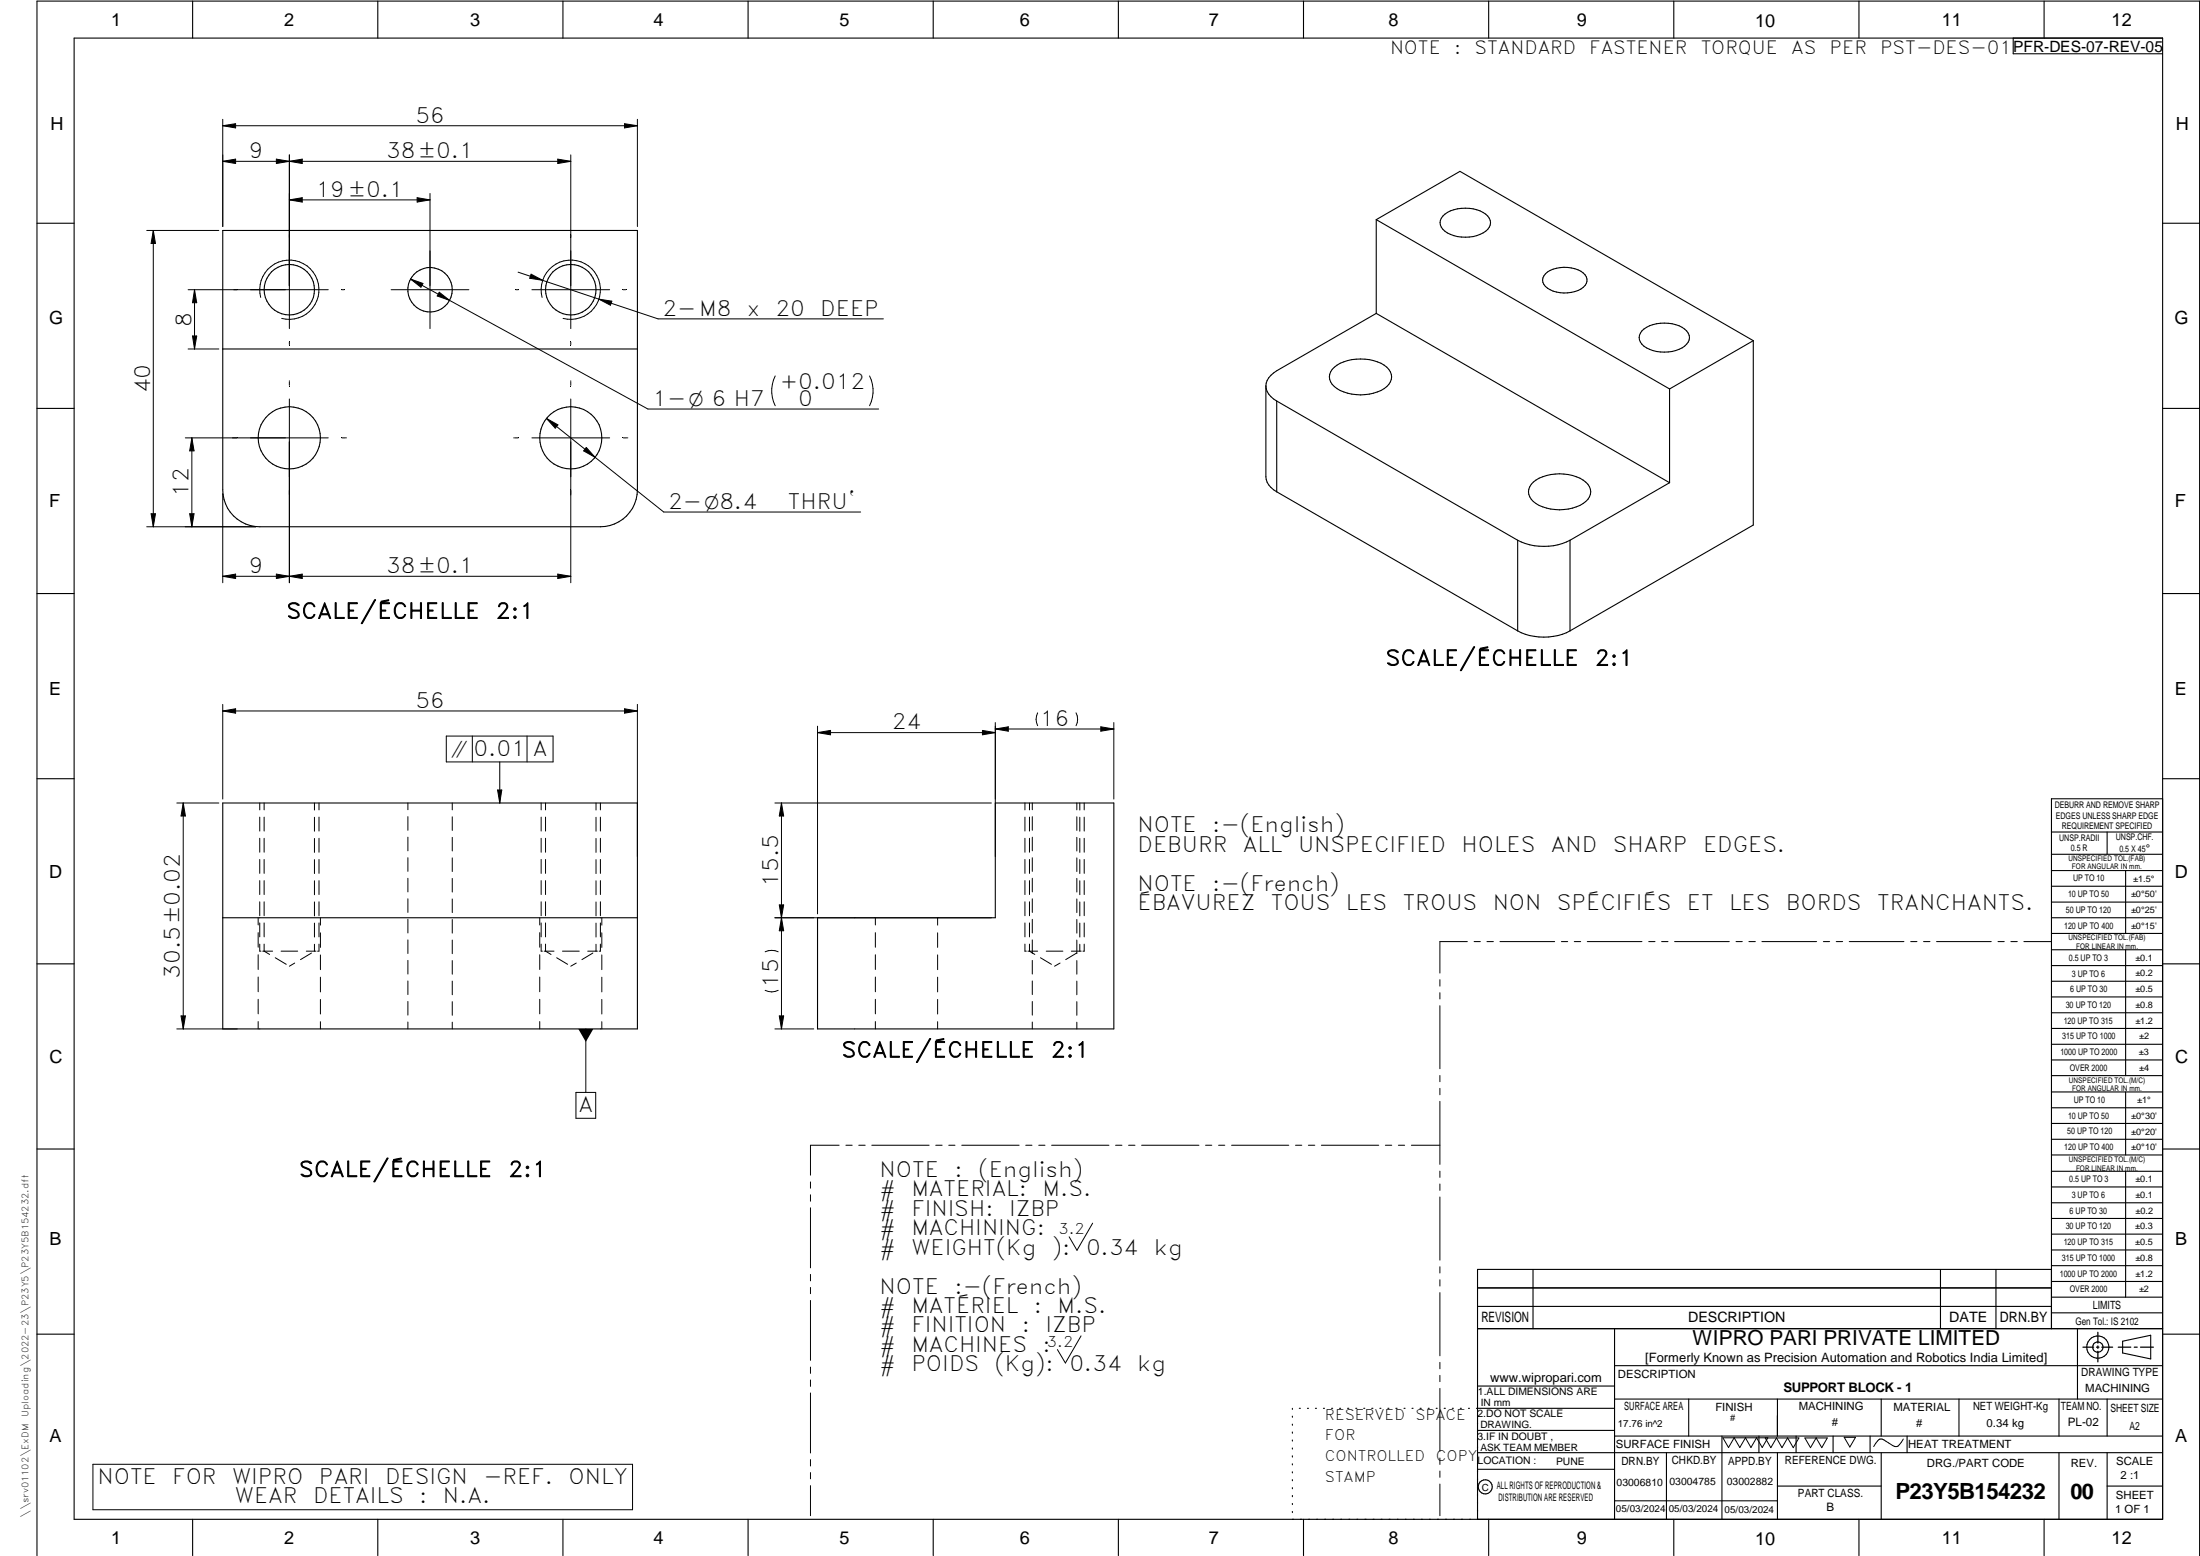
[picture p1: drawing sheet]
<svg xmlns="http://www.w3.org/2000/svg" width="594mm" height="420mm" viewBox="0 0 594 420" stroke-linecap="round" stroke-linejoin="round" font-family="sans-serif">
<g fill="none" stroke="#000" stroke-width=".3">
<path d="M20 10.3h564v400h-564zM52 .3v10M102 .3v10M152 .3v10M202 .3v10M252 .3v10M302 .3v10M352 .3v10M402 .3v10M452 .3v10M502 .3v10M543.6 10.3v4.2h40.4"/>
<path d="M552 .3v10M371.6 59.3v25.3M371.6 59.3l22.6-13 79.2 45.7M371.6 59.3l79.2 45.7M389.6 58.3a9.7 9.7 0 0 1 10.1-1.4 3.6 3.6 0 0 1 2.7 3.8 6.3 6.3 0 0 1-5.7 3.3 8.9 8.9 0 0 1-7.1-2.1 2.5 2.5 0 0 1 0-3.6zM10 60.3h10M60.1 62.2h112v70a10 10 0 0 1-10 10h-92a10 10 0 0 1-10-10zM417.3 74a8.5 8.5 0 0 1 10.7 .2 2.48 2.48 0 0 1-1.1 3.9 8.9 8.9 0 0 1-9.6-.8 2.26 2.26 0 0 1 0-3.3zM584 60.3h10M60.1 94.2h112M359.7 99.7a11.5 11.5 0 0 1 11.2-2.3 6.3 6.3 0 0 1 4.8 3.7 4 4 0 0 1-2.8 4.4 12.8 12.8 0 0 1-12.6-1.1 3.2 3.2 0 0 1-.6-4.7zM371.6 84.6l-26.8 15.5a5.1 5.1 0 0 0-3 4.1"/>
<path d="M371.6 84.6l79.2 45.7M443.4 89.4a9.8 9.8 0 0 1 11.5-.5 2.68 2.68 0 0 1 0 4.6 9.9 9.9 0 0 1-11.5-.6 2.56 2.56 0 0 1 0-3.5zM473.4 92v49.8l-49.4 28.5M473.4 92l-22.6 13M10 110.3h10M341.8 104.2a5 5 0 0 0 3 4.1M341.8 104.2v24.5a5 5 0 0 0 3 4.1M344.8 108.3l65 37.6M344.8 108.3v24.5M450.8 105v25.3M584 110.3h10M344.8 132.8l65 37.5"/>
<path d="M414.1 130.2a12.3 12.3 0 0 1 14.1 0 3.4 3.4 0 0 1-.7 5.8 12.5 12.5 0 0 1-13.4-.6 3.3 3.3 0 0 1 0-5.2zM450.8 130.3l-26.8 15.6M409.8 145.9v24.4M409.8 145.9a16 16 0 0 0 14.2 0M424 145.9v24.4M10 160.3h10M424 170.3a15.6 15.6 0 0 1-14.2 0M584 160.3h10M10 210.3h10M60.1 216.8h112v61h-112zM584 215.7h-30v143.1M584 210.3h10"/>
<path d="M554 224.7h30M554 230.7h30M554 235.1h30M554 239.3h30M569 224.7v6M574 235.1v17M60.1 247.8h112M220.8 247.8h48v-31h32v61h-80zM554 243.6h30M554 247.8h30M554 252.1h30M554 256.5h30"/>
<path d="M574 256.5v33.9M10 260.3h10M554 260.7h30M554 265h30M554 269.2h30M554 273.5h30M554 277.7h30M584 260.3h10M554 282h30M554 286.2h30M554 290.4h30M554 294.9h30"/>
<path d="M554 299.1h30M574 294.9v17M10 310.3h10M554 303.4h30M554 307.6h30M554 311.9h30M554 316.3h30M574 316.3v34M584 310.3h10M554 320.5h30M554 324.8h30M554 329h30"/>
<path d="M554 333.2h30M554 337.5h30M399 358.8h185M399 352.8h155M399 347.8h155M414 342.8v16M436 358.8v51.5M524 342.8v16M539 342.8v16M554 341.8h30M554 346h30M554 350.3h30"/>
<path d="M554 354.5h30M554 342.8h-155v67.5M561 358.8v19M10 360.3h10M399 374.3h37M436 368.8h148M436 377.8h148M456 377.8v10M480 377.8v10M508 377.8v10M529 377.8v10M556 377.8v10"/>
<path d="M569 377.8v10M573.2 362.2l7.6-1.6v6.3l-7.6-1.6zM584 360.3h10M349 380.3v.3M349 382.4v.3M349 384.6v.3M349 386.7v.3M349 388.8v.3M349 391v.3M349 393.1v.3M349 395.3v.3M349 397.4v.3"/>
<path d="M349 399.5v.3M350.9 380.3h.2M353.1 380.3h.2M355.2 380.3h.3M357.4 380.3h.3M359.6 380.3h.3M361.7 380.3h.3M363.9 380.3h.3M366.1 380.3h.3M368.3 380.3h.2M370.4 380.3h.3M372.6 380.3h.3"/>
<path d="M374.8 380.3h.3M376.9 380.3h.4M379.1 380.3h.3M381.3 380.3h.3M383.4 380.3h.4M385.6 380.3h.3M387.8 380.3h.3M390 380.3h.3M392.2 380.3h.3M394.3 380.3h.3M396.5 380.3h.3M398.7 380.3h37.3"/>
<path d="M399 386.2h37M399 396.7h37M436 387.8h148M450 392.3v18M465 387.8v22.5M475 387.8v4.5M480 392.3v18M485 387.8v4.5M495 387.8v4.5M505 387.8v4.5M508 392.3v18M515 387.8v4.5"/>
<path d="M556 392.3v18M569 392.3v18M584 392.3h-185M52 410.3v9.7M102 410.3v9.7M152 410.3v9.7M202 410.3v9.7M252 410.3v9.7M302 410.3v9.7M349 401.7v.3M349 403.8v.4M349 406v.3"/>
<path d="M349 408.1v.3M352 410.3v9.7M402 410.3v9.7M436 405.3h44M452 410.3v9.7M480 401.3h28M502 410.3v9.7M552 410.3v9.7M569 401.3h15M10 420v-419.7h584v419.7"/>
<circle cx="78.1" cy="78.2" r="6.8"/>
<circle cx="116.1" cy="78.2" r="6"/>
<circle cx="154.1" cy="78.2" r="6.8"/>
<circle cx="78.1" cy="118.2" r="8.4"/>
<circle cx="154.1" cy="118.2" r="8.4"/>
<circle cx="566.5" cy="363.8" r="2.99"/>
<circle cx="566.5" cy="363.7" r="1.41"/>
<circle cx="401.1" cy="401.5" r="1.9"/>
</g>
<path d="M566.5 359.7v3M562.5 363.8h2.9M566.1 363.8h.7M566.5 363.4v.7M566.5 364.9v2.8M567.6 363.8h2.9M572 363.8h3.4M576.3 363.8h.8M578 363.8h3.5" fill="none" stroke="#000" stroke-width=".34"/>
<g fill="none" stroke="#000" stroke-width=".27">
<path d="M60.1 32.2v29M60.1 34l3.5-.6v1.1zM60.1 34h112M168.6 33.4l3.5 .6-3.5 .5zM172.1 32.2v29M60.1 43.6l3.5-.6v1.2zM60.1 43.6h94M74.6 43l7 1.2v-1.2l-7 1.2zM78.1 54l3.5-.6v1.2zM78.1 41.8v46.9M78.1 54h38M112.6 53.4l3.5 .6-3.5 .6z"/>
<path d="M116.1 52.2v36.5M150.6 43l3.5 .6-3.5 .6zM154.1 41.8v46.9M39.6 62.2h19.5M41.4 62.2l.6 3.5h-1.2zM41.4 62.2v80M50.8 78.2h37.8M52.5 78.2v16M52.5 78.2l.6 3.5h-1.1zM92.3 78.2h.7M105.6 78.2h21M110.9 75.4l10.5 5.7"/>
<path d="M110.9 75.4l3.3 1.1-.5 1.1zM118.6 78.9l2.8 2.2-3.3-1.2zM139.3 78.2h.7M139.9 73.5l21.8 7.3M143.4 74l3.2 1.7-3.6-.6zM143.6 78.2h21M168.3 78.2h.6M50.8 94.2h8.3M52 90.7h1.1l-.6 3.5zM70.4 80.3a8 8 0 0 1 7-10 8 8 0 0 1 8.7 8.6 8 8 0 0 1-10 7.1M78.1 92.4v.6M121.4 81.1l53.6 29.3h62.3"/>
<path d="M146.4 80.3a8 8 0 0 1 7-10.1 8 8 0 0 1 8.7 8.7 8 8 0 0 1-10 7.1M154.1 92.4v.6M161.7 80.8l16 5.3h60.8M161.7 80.8l3.5 .5-.4 1.1zM51.8 118.2v24M51.8 118.2l.6 3.6h-1.2zM78.1 102.8v.1M78.1 103.1v1M78.1 107.7v49.7M88.6 118.2h-38.6M92.3 118.2h1M93.5 118.2h.1"/>
<path d="M138.7 118.2h.1M139 118.2h.9M143.6 118.2h21M147.6 113l13.1 10.5M147.6 113l3.1 1.7-.8 .9zM154.1 102.8v.1M154.1 103.1v1M154.1 107.7v49.7M168.3 118.2h1M169.5 118.2h.1M209.3 101.5a9 9 0 0 0 0 8.1M234.8 101.5a9 9 0 0 1 0 8.1"/>
<path d="M40.8 138.7h1.2l-.6 3.5zM51.2 138.7h1.2l-.6 3.5zM60.1 133.3v24.1M158.3 120.8l2.4 2.7-3.1-1.7zM160.7 123.5l18.5 14.8h53.2M39.6 142.2h29.5M60.1 155.6l3.5-.6v1.2zM60.1 155.6h94M74.6 155l7 1.2v-1.2l-7 1.2zM150.6 155l3.5 .6-3.5 .6zM60.1 192l3.5-.6v1.2zM60.1 192h112"/>
<path d="M60.1 190.2v25.6M120.5 198.8h28.8v6.9h-28.8zM127.5 198.8v6.9M142.3 198.8v6.9M168.6 191.4l3.5 .6-3.5 .6zM172.1 190.2v41.1M220.8 196.1v50.7M220.8 197.8l3.5-.6v1.2zM220.8 197.8h48M265.3 197.2l3.5 .6-3.5 .6zM268.8 196.8l3.5-.5v1.1zM268.8 195.1v36.2"/>
<path d="M268.8 196.8h32M280.2 192.5a3.8 3.8 0 0 0 0 3.5M290.6 192.5a3.8 3.8 0 0 1 0 3.5M297.3 196.3l3.5 .5-3.5 .6zM300.8 195.1v20.7M47.7 216.8h11.4M49.5 216.8l.6 3.5h-1.2zM49.5 216.8v61M70.1 216.8v1.9M71.3 216.8v1.9M84.9 216.8v1.9M86.1 216.8v1.9"/>
<path d="M110.1 216.8v1.9M122.1 216.8v1.9M134.4 213.3h1.1l-.5 3.5zM135 205.7v11.1M146.1 216.8v1.9M147.3 216.8v1.9M160.9 216.8v1.9M162.1 216.8v1.9M209.2 216.8h58.5M211 216.8l.6 3.5h-1.2zM211 216.8v61M276.8 216.8v1.9"/>
<path d="M278 216.8v1.9M278.8 216.8v1.9M290.8 216.8v1.9M291.6 216.8v1.9M292.8 216.8v1.9M70.1 220.6v3.8M70.1 226.4v3.7M70.1 232.1v3.7M70.1 237.8v3.8M71.3 220.6v3.8M71.3 226.4v3.7M71.3 232.1v3.7"/>
<path d="M71.3 237.8v3.8M84.9 220.7v3.8M84.9 226.4v3.8M84.9 232.1v3.8M84.9 237.8v3.8M86.1 220.6v3.8M86.1 226.4v3.7M86.1 232.1v3.7M86.1 237.8v3.8M110.1 220.5v3.7M110.1 226.1v3.6M110.1 231.6v3.7"/>
<path d="M110.1 237.2v3.6M122.1 220.6v3.6M122.1 226.1v3.7M122.1 231.6v3.7M122.1 237.2v3.7M146.1 220.6v3.8M146.1 226.4v3.7M146.1 232.1v3.7M146.1 237.8v3.8M147.3 220.6v3.8M147.3 226.4v3.7M147.3 232.1v3.7"/>
<path d="M147.3 237.8v3.8M160.9 220.7v3.8M160.9 226.4v3.8M160.9 232.1v3.8M160.9 237.8v3.8M162.1 220.6v3.8M162.1 226.4v3.7M162.1 232.1v3.7M162.1 237.8v3.8M276.8 220.6v3.8M276.8 226.4v3.7M276.8 232.1v3.7"/>
<path d="M276.8 237.8v3.8M278 220.6v3.8M278 226.4v3.7M278 232.1v3.7M278 237.8v3.8M278.8 220.5v3.7M278.8 226.1v3.6M278.8 231.6v3.7M278.8 237.2v3.6M290.8 220.6v3.6M290.8 226.1v3.7M290.8 231.6v3.7"/>
<path d="M290.8 237.2v3.7M291.6 220.7v3.8M291.6 226.4v3.8M291.6 232.1v3.8M291.6 237.8v3.8M292.8 220.6v3.8M292.8 226.4v3.7M292.8 232.1v3.7M292.8 237.8v3.8M69.7 247.8v2M69.7 251.8v4M69.7 257.8v4"/>
<path d="M70.1 254.9v1.9h.4M70.1 243.5v3.8M70.1 249.2v3.8M71.3 243.5v3.8M71.3 249.2v3.8M71.3 254.9v1.9l1.5 .9M73.6 256.8h-2.7M74.3 258.6l3 1.8M75.9 256.8h4.5M84.1 257.3l-3 1.8M84.9 243.5v3.8M84.9 249.3v3.7"/>
<path d="M84.9 255v1.8M85.3 256.8h-2.6M86.1 254.9v1.9h-.3M86.1 243.5v3.8M86.1 249.2v3.8M86.5 247.8v2M86.5 251.9v3.9M86.5 257.9v3.9M110.1 242.7v3.7M110.1 248.2v3.7M110.1 253.8v3.7M110.1 259.3v3.7"/>
<path d="M122.1 242.7v3.7M122.1 248.3v3.7M122.1 253.8v3.7M122.1 259.4v3.7M145.7 247.8v2M145.7 251.8v4M145.7 257.8v4M146.1 254.9v1.9h.4M146.1 243.5v3.8M146.1 249.2v3.8M147.3 243.5v3.8M147.3 249.2v3.8"/>
<path d="M147.3 254.9v1.9l1.5 .9M149.6 256.8h-2.7M150.3 258.6l3 1.8M151.9 256.8h4.5M158.7 256.8h2.6M160.1 257.3l-3 1.8M160.9 243.5v3.8M160.9 249.3v3.7M160.9 255v1.8M162.1 254.9v1.9h-.3M162.1 243.5v3.8M162.1 249.2v3.8"/>
<path d="M162.5 247.8v2M162.5 251.9v3.9M162.5 257.9v3.9M209.2 247.8h58.5M210.1 257a4.2 4.2 0 0 0-3.5 0M210.4 244.3h1.2l-.6 3.5zM211 247.8l.6 3.5h-1.2zM236.4 247.8v2M236.4 251.8v4M236.4 257.8v4M253.2 247.8v2M253.2 251.9v3.9"/>
<path d="M253.2 257.9v3.9M276.8 254.9v1.9h.3M276.8 243.5v3.8M276.8 249.2v3.8M278 243.5v3.8M278 249.2v3.8M278 254.9v1.9l1.4 .9M278.8 242.7v3.7M278.8 248.2v3.7M278.8 253.8v3.7M278.8 259.3v3.7M280.2 256.8h-2.6"/>
<path d="M281 258.6l2.9 1.8M282.5 256.8h4.5M290.7 257.3l-2.9 1.8M290.8 242.7v3.7M290.8 248.3v3.7M290.8 253.8v3.7M290.8 259.4v3.7M291.6 243.5v3.8M291.6 249.3v3.7M291.6 255v1.8M292 256.8h-2.7M292.8 254.9v1.9h-.4"/>
<path d="M292.8 243.5v3.8M292.8 249.2v3.8M396.2 254.3h-7.4v8.5M398.1 254.3h1.6M401.5 254.3h1.8M405 254.3h14.8M421.6 254.3h1.7M425.1 254.3h1.7M428.6 254.3h14.8M445.2 254.3h1.7M448.7 254.3h1.7M452.2 254.3h14.8"/>
<path d="M468.8 254.3h1.7M472.3 254.3h1.7M475.8 254.3h14.8M492.4 254.3h1.7M495.8 254.3h1.8M499.4 254.3h14.7M516 254.3h1.6M519.4 254.3h1.8M522.9 254.3h14.8M539.5 254.3h1.7M543 254.3h1.7M546.5 254.3h7.4"/>
<path d="M47.7 277.8h16.4M48.9 274.3h1.2l-.6 3.5zM69.7 263.8v4M69.7 269.8v4M69.7 275.8v2M79.6 260.1l-1.5 .8M86.5 263.9v3.9M86.5 269.9v3.9M86.5 275.9v1.9M110.1 264.9v3.7M110.1 270.4v3.7M110.1 276v1.8"/>
<path d="M122.1 264.9v3.7M122.1 270.5v3.7M122.1 276v1.8M145.7 263.8v4M145.7 269.8v4M145.7 275.8v2M155.6 260.1l-1.5 .8M158.2 277.8v17.2M162.5 263.9v3.9M162.5 269.9v3.9M162.5 275.9v1.9M209.2 277.8h10.5"/>
<path d="M210.1 267.4a3.9 3.9 0 0 1-3.5 0M210.4 274.3h1.2l-.6 3.5zM236.4 263.8v4M236.4 269.8v4M236.4 275.8v2M253.2 263.9v3.9M253.2 269.9v3.9M253.2 275.9v1.9M278.8 264.9v3.7M278.8 270.4v3.7M278.8 276v1.8M286.3 260.1l-1.5 .8"/>
<path d="M290.8 264.9v3.7M290.8 270.5v3.7M290.8 276v1.8M388.8 264.5v1.8M388.8 268.1v1.6M388.8 271.6v17M155.5 295h5.4v7h-5.4zM388.8 290.4v1.7M388.8 293.9v1.7M388.8 297.4v17M218.9 319.2v1.6M226.6 309.2h-7.7v8.1"/>
<path d="M228.4 309.2h1.7M231.9 309.2h1.7M235.4 309.2h15.5M252.7 309.2h1.7M256.2 309.2h1.7M259.7 309.2h15.5M277 309.2h1.7M280.5 309.2h1.7M284 309.2h15.5M301.2 309.2h1.8M304.8 309.2h1.7M308.3 309.2h15.5"/>
<path d="M325.5 309.2h1.7M329.1 309.2h1.6M332.6 309.2h15.4M349.8 309.2h1.7M353.3 309.2h1.7M356.8 309.2h15.5M374.1 309.2h1.7M377.6 309.2h1.7M381.1 309.2h7.7M388.8 316.2v1.7M388.8 319.7v1.7M218.9 322.6v1.8"/>
<path d="M218.9 326.1v16.2M295.1 330.3l-4.3 7.3-2.1-3.6M388.8 323.2v17.1M218.9 344.1v1.8M218.9 347.6v1.7M218.9 351.2v16.1M388.8 342.1v1.6M388.8 345.6v1.7M388.8 349v17.1M218.9 369.1v1.7M218.9 372.6v1.8M218.9 376.1v16.2"/>
<path d="M291.9 360.7l-4.2 7.3-2.2-3.6M388.8 367.9v1.7M388.8 371.4v1.7M388.8 374.9v17M25.1 395.4h145.7v12.3h-145.7zM218.9 394.1v1.8M218.9 397.6v1.7M388.8 393.7v1.7M388.8 397.2v1.7M465.2 388.2h12.2l-1.5 2.7-1.6-2.7-1.5 2.7-1.5-2.7-1.5 2.7-1.5-2.7-1.5 2.7zM476.7 388.3h9.1l-1.6 2.6-1.5-2.6-1.5 2.6-1.5-2.6-1.5 2.6zM487.4 388.3h6l-1.5 2.6-1.5-2.6-1.5 2.6z"/>
<path d="M498 388.1h3.1l-1.6 2.6zM514 388.6l-1.1 1.5a1.2 1.2 0 0 1-1.8 .3l-1.8-1.2a1.55 1.55 0 0 0-1.6-.6 1.55 1.55 0 0 0-1.2 1.1l-.5 .9M218.9 401.2v8.1M388.8 400.7v8.6"/>
</g>
<g fill="#000">
<path d="M60.1 34l3.5-.6v1.1zM168.6 33.4l3.5 .6-3.5 .5zM60.1 43.6l3.5-.6v1.2zM74.6 43l3.5 .6-3.5 .6zM78.1 43.6l3.5-.6v1.2zM78.1 54l3.5-.6v1.2zM112.6 53.4l3.5 .6-3.5 .6zM150.6 43l3.5 .6-3.5 .6zM41.4 62.2l.6 3.5h-1.2zM110.9 75.4l3.3 1.1-.5 1.1zM118.6 78.9l2.8 2.2-3.3-1.2zM143.4 74l3.2 1.7-3.6-.6z"/>
<path d="M52 90.7h1.1l-.6 3.5zM52.5 78.2l.6 3.5h-1.1zM161.7 80.8l3.5 .5-.4 1.1zM147.6 113l3.1 1.7-.8 .9zM40.8 138.7h1.2l-.6 3.5zM51.2 138.7h1.2l-.6 3.5zM51.8 118.2l.6 3.6h-1.2zM158.3 120.8l2.4 2.7-3.1-1.7zM60.1 155.6l3.5-.6v1.2zM74.6 155l3.5 .6-3.5 .6zM78.1 155.6l3.5-.6v1.2zM150.6 155l3.5 .6-3.5 .6z"/>
<path d="M60.1 192l3.5-.6v1.2zM168.6 191.4l3.5 .6-3.5 .6zM220.8 197.8l3.5-.6v1.2zM265.3 197.2l3.5 .6-3.5 .6zM268.8 196.9l3.5-.6v1.1zM297.3 196.3l3.5 .6-3.5 .5zM134.4 213.3h1.1l-.5 3.5zM49.5 216.8l.6 3.5h-1.2zM211 216.8l.6 3.5h-1.2zM211 247.8l.6 3.5h-1.2zM210.4 244.3h1.2l-.6 3.5zM48.9 274.3h1.2l-.6 3.5z"/>
<path d="M156.2 277.8h4l-2 3.5zM210.4 274.3h1.2l-.6 3.5z"/>
</g>
<text font-size="6" x="511.8" y="404.8">P23Y5B154232</text>
<text font-size="5.9" x="559.1" y="404.7">00</text>
<g font-size="5.7">
<text x="112.2" y="33.1">56</text>
<text x="67.2" y="42.7">9</text>
<text x="104.3" y="42.7">38±0.1</text>
<text x="85.3" y="53.1">19±0.1</text>
<text x="51.7" y="88.2" transform="rotate(-90 51.7 88.2)">8</text>
<text x="178.9" y="85.2">2-M8</text>
<text x="201.7" y="85.2">x</text>
<text x="209.5" y="85.2">20</text>
<text x="221.5" y="85.2">DEEP</text>
<text x="40.5" y="106.2" transform="rotate(-90 40.5 106.2)">40</text>
<text x="210.6" y="105">+0.012</text>
<text x="176.2" y="109.6">1-O 6 H7</text>
<text x="215.5" y="109.6">0</text>
<text x="50.9" y="134.2" transform="rotate(-90 50.9 134.2)">12</text>
<text x="180.4" y="137.4">2-O8.4</text>
<text x="212.8" y="137.4">THRU`</text>
<text x="67.2" y="154.7">9</text>
<text x="104.3" y="154.7">38±0.1</text>
<text x="77.3" y="167">SCALE/ÉCHELLE</text>
<text x="133.9" y="167">2:1</text>
<text x="374.1" y="179.7">SCALE/ÉCHELLE</text>
<text x="430.7" y="179.7">2:1</text>
<text x="112.2" y="191.1">56</text>
<text x="240.8" y="197">24</text>
<text x="280.8" y="196">16</text>
<text x="127.9" y="204">0.01 A</text>
<text x="307.2" y="224.8">NOTE</text>
<text x="327.3" y="224.8">:-(English)</text>
<text x="307.2" y="230">DEBURR</text>
<text x="335.6" y="230">ALL</text>
<text x="350.5" y="230">UNSPECIFIED</text>
<text x="394.6" y="230">HOLES</text>
<text x="418.8" y="230">AND</text>
<text x="435.5" y="230">SHARP</text>
<text x="459.9" y="230">EDGES.</text>
<text x="210.1" y="239.4" transform="rotate(-90 210.1 239.4)">15.5</text>
<text x="307.2" y="240.5">NOTE</text>
<text x="307.2" y="245.8">ÉBAVUREZ</text>
<text x="327.3" y="240.5">:-(French)</text>
<text x="343.2" y="245.8">TOUS</text>
<text x="363.5" y="245.8">LES</text>
<text x="378.8" y="245.8">TROUS</text>
<text x="403.1" y="245.8">NON</text>
<text x="420.4" y="245.8">SPÉCIFIÉS</text>
<text x="455.5" y="245.8">ET</text>
<text x="466.9" y="245.8">LES</text>
<text x="482.3" y="245.8">BORDS</text>
<text x="506.9" y="245.8">TRANCHANTS.</text>
<text x="48.6" y="264.3" transform="rotate(-90 48.6 264.3)">30.5±0.02</text>
<text x="210.1" y="266.8" transform="rotate(-90 210.1 266.8)">15</text>
<text x="227.2" y="285.5">SCALE/ÉCHELLE</text>
<text x="283.8" y="285.5">2:1</text>
<text x="156.2" y="300.2">A</text>
<text x="80.7" y="317.8">SCALE/ÉCHELLE</text>
<text x="137.3" y="317.8">2:1</text>
<text x="237.5" y="317.8">NOTE</text>
<text x="257.7" y="317.8">:</text>
<text x="264.1" y="317.8">(English)</text>
<text x="237.5" y="323">#</text>
<text x="246.1" y="323">MATERIAL:</text>
<text x="281.5" y="323">M.S.</text>
<text x="237.5" y="328.3">#</text>
<text x="246.1" y="328.3">FINISH:</text>
<text x="272.5" y="328.3">IZBP</text>
<text x="237.5" y="333.5">#</text>
<text x="246.1" y="333.5">MACHINING:</text>
<text x="237.5" y="338.8">#</text>
<text x="246.1" y="338.8">WEIGHT(Kg</text>
<text x="284" y="338.8">):</text>
<text x="293.3" y="338.8">0.34</text>
<text x="311.6" y="338.8">kg</text>
<text x="237.5" y="349.3">NOTE</text>
<text x="257.7" y="349.3">:-(French)</text>
<text x="237.5" y="354.5">#</text>
<text x="237.5" y="359.8">#</text>
<text x="246.1" y="359.8">FINITION</text>
<text x="246.1" y="354.5">MATÉRIEL</text>
<text x="275.9" y="359.8">:</text>
<text x="279.2" y="354.5">:</text>
<text x="282.3" y="359.8">IZBP</text>
<text x="285.6" y="354.5">M.S.</text>
<text x="237.5" y="365">#</text>
<text x="246.1" y="365">MACHINES</text>
<text x="281.5" y="365">:</text>
<text x="237.5" y="370.3">#</text>
<text x="246.1" y="370.3">POIDS</text>
<text x="268.5" y="370.3">(Kg):</text>
<text x="288.8" y="370.3">0.34</text>
<text x="307.1" y="370.3">kg</text>
<text x="26.3" y="400.6">NOTE</text>
<text x="46.5" y="400.6">FOR</text>
<text x="62.7" y="400.6">WIPRO</text>
<text x="86.1" y="400.6">PARI</text>
<text x="104" y="400.6">DESIGN</text>
<text x="130.5" y="400.6">-REF.</text>
<text x="153.5" y="400.6">ONLY</text>
<text x="63.4" y="405.9">WEAR</text>
<text x="84.5" y="405.9">DETAILS</text>
<text x="113.2" y="405.9">:</text>
<text x="119.6" y="405.9">N.A.</text>
</g>
<text font-size="5.6" x="457" y="363.2">WIPRO PARI PRIVATE LIMITED</text>
<text font-size="5.4" x="121.8" y="204">i</text>
<g font-size="4.9">
<text x="30" y="6.9">1</text>
<text x="76.7" y="6.9">2</text>
<text x="127" y="6.9">3</text>
<text x="176.5" y="6.9">4</text>
<text x="226.7" y="6.9">5</text>
<text x="275.4" y="6.9">6</text>
<text x="326.4" y="6.9">7</text>
<text x="375" y="6.9">8</text>
<text x="425.8" y="6.9">9</text>
<text x="473.9" y="7.3">10</text>
<text x="524.3" y="6.9">11</text>
<text x="570.2" y="6.9">12</text>
<text x="375.4" y="14.5">NOTE</text>
<text x="392.7" y="14.5">:</text>
<text x="398.2" y="14.5">STANDARD</text>
<text x="429.2" y="14.5">FASTENER</text>
<text x="459.2" y="14.5">TORQUE</text>
<text x="483.7" y="14.5">AS</text>
<text x="494.1" y="14.5">PER</text>
<text x="507.7" y="14.5">PST-DES-01</text>
<text x="13.6" y="35.1">H</text>
<text x="587.6" y="35.1">H</text>
<text x="13.2" y="87.5">G</text>
<text x="587.2" y="87.5">G</text>
<text x="13.2" y="137">F</text>
<text x="587.2" y="137">F</text>
<text x="13.2" y="187.6">E</text>
<text x="587.2" y="187.6">E</text>
<text x="13.2" y="237">D</text>
<text x="587.2" y="237">D</text>
<text x="13.4" y="287.1">C</text>
<text x="587.4" y="287.1">C</text>
<text x="13.4" y="336.2">B</text>
<text x="587.4" y="336.2">B</text>
<text x="13.4" y="389.3">A</text>
<text x="587.4" y="389.3">A</text>
<text x="30" y="416.9">1</text>
<text x="76.7" y="416.9">2</text>
<text x="127" y="416.9">3</text>
<text x="176.5" y="416.9">4</text>
<text x="226.7" y="416.9">5</text>
<text x="275.4" y="416.9">6</text>
<text x="326.4" y="416.9">7</text>
<text x="375" y="416.9">8</text>
<text x="425.8" y="416.9">9</text>
<text x="473.9" y="417.3">10</text>
<text x="524.3" y="416.9">11</text>
<text x="570.2" y="416.9">12</text>
</g>
<text font-size="4.2" x="543.6" y="14">PFR-DES-07-REV-05</text>
<g font-size="4">
<text x="285.8" y="333.3">3.2</text>
<text x="282.7" y="363.8">3.2</text>
</g>
<g font-size="3.9">
<text x="400" y="357.1">REVISION</text>
<text x="455.9" y="357.1">DESCRIPTION</text>
<text x="526.4" y="357.1">DATE</text>
<text x="540" y="357.1">DRN.BY</text>
<text x="357.8" y="383.3">RESERVED</text>
<text x="382.3" y="383.3">SPACE</text>
<text x="357.8" y="388.9">FOR</text>
<text x="357.8" y="394.5">CONTROLLED</text>
<text x="387.8" y="394.5">COPY</text>
<text x="357.8" y="400">STAMP</text>
</g>
<text font-size="3.6" x="481.6" y="375.8">SUPPORT BLOCK - 1</text>
<g font-size="3.5">
<text x="444.3" y="367.7">[Formerly Known as Precision Automation and Robotics India Limited]</text>
<text x="402.4" y="373.3">www.wipropari.com</text>
</g>
<g font-size="3.1">
<text x="565.1" y="353.5">LIMITS</text>
<text x="562" y="371.7">DRAWING TYPE</text>
<text x="436.9" y="372.1">DESCRIPTION</text>
<text x="563.1" y="375.9">MACHINING</text>
<text x="438.6" y="380.8">SURFACE AREA</text>
<text x="463.2" y="380.9">FINISH</text>
<text x="485.7" y="380.8">MACHINING</text>
<text x="511.3" y="380.9">MATERIAL</text>
<text x="532.8" y="380.7">NET WEIGHT-Kg</text>
<text x="556.5" y="380.7">TEAM NO.</text>
<text x="569.9" y="381.2">SHEET SIZE</text>
<text x="494.6" y="385.1">#</text>
<text x="517.4" y="385.3">#</text>
<text x="536.4" y="385.3">0.34 kg</text>
<text x="558.4" y="385.1">PL-02</text>
<text x="575" y="386.1">A2</text>
<text x="436.3" y="391">SURFACE FINISH</text>
<text x="437.8" y="395.5">DRN.BY</text>
<text x="451.4" y="395.4">CHKD.BY</text>
<text x="466.6" y="395.5">APPD.BY</text>
<text x="482" y="395.4">REFERENCE DWG.</text>
<text x="515.3" y="391.1">HEAT TREATMENT</text>
<text x="571.4" y="395.6">SCALE</text>
<text x="520.4" y="396.2">DRG./PART CODE</text>
<text x="559.2" y="396.1">REV.</text>
<text x="572.6" y="399.5">2 :1</text>
<text x="485.5" y="404.3">PART CLASS.</text>
<text x="493.2" y="407.9">B</text>
<text x="571.4" y="404.7">SHEET</text>
<text x="571.2" y="408.4">1 OF 1</text>
</g>
<text font-size="3" x="579.5" y="230.1">°</text>
<g font-size="2.8">
<text x="560.4" y="357.7">Gen Tol.: IS 2102</text>
<text x="399.1" y="376.6">1.ALL DIMENSIONS ARE</text>
<text x="399" y="382.7">2.DO NOT SCALE</text>
<text x="399" y="388.7">3.IF IN DOUBT ,</text>
<text x="399" y="395.4">LOCATION :</text>
<text x="420.2" y="395.6">PUNE</text>
<text x="404.2" y="402">ALL RIGHTS OF REPRODUCTION &amp;</text>
<text x="436.5" y="401.2">03006810</text>
<text x="450.8" y="400.9">03004785</text>
<text x="466.3" y="401">03002882</text>
<text x="404.7" y="405.4">DISTRIBUTION ARE RESERVED</text>
</g>
<g font-size="2.7">
<text x="399.9" y="379.7">IN mm</text>
<text x="399.7" y="385.7">DRAWING.</text>
<text x="436.9" y="385.4">17.76 in^2</text>
<text x="399.7" y="391.8">ASK TEAM MEMBER</text>
<text x="400.1" y="402.5">C</text>
<text x="436.4" y="408.3">05/03/2024</text>
<text x="450.6" y="408.4">05/03/2024</text>
<text x="465.7" y="408.5">05/03/2024</text>
</g>
<g font-size="2.5">
<text x="554.9" y="218.3">DEBURR AND REMOVE SHARP</text>
<text x="555.2" y="221">EDGES UNLESS SHARP EDGE</text>
<text x="556.1" y="227.1">UNSP.RADII</text>
<text x="556.8" y="223.8">REQUIREMENT SPECIFIED</text>
<text x="571.4" y="226.9">UNSP.CHF.</text>
<text x="559.2" y="229.9">0.5 R</text>
<text x="572.3" y="230.1">0.5 X 45</text>
<text x="559.8" y="238">UP TO 10</text>
<text x="576.1" y="238.1">±1.5°</text>
<text x="558.5" y="242.2">10 UP TO 50</text>
<text x="575.5" y="242.3">±0°50'</text>
<text x="557.4" y="250.7">120 UP TO 400</text>
<text x="557.9" y="246.5">50 UP TO 120</text>
<text x="575.5" y="250.7">±0°15'</text>
<text x="575.5" y="246.5">±0°25'</text>
<text x="558.7" y="259.4">0.5 UP TO 3</text>
<text x="559.5" y="263.7">3 UP TO 6</text>
<text x="576.6" y="263.6">±0.2</text>
<text x="576.6" y="259.4">±0.1</text>
<text x="559" y="267.9">6 UP TO 30</text>
<text x="576.6" y="267.9">±0.5</text>
<text x="557.8" y="272.2">30 UP TO 120</text>
<text x="576.6" y="272.2">±0.8</text>
<text x="556.9" y="280.7">315 UP TO 1000</text>
<text x="557.3" y="276.4">120 UP TO 315</text>
<text x="576.6" y="276.4">±1.2</text>
<text x="577.7" y="280.7">±2</text>
<text x="556.4" y="284.9">1000 UP TO 2000</text>
<text x="577.6" y="284.9">±3</text>
<text x="558.9" y="289.2">OVER 2000</text>
<text x="577.7" y="289.3">±4</text>
<text x="560" y="297.9">UP TO 10</text>
<text x="577.1" y="297.9">±1°</text>
<text x="558.5" y="302.1">10 UP TO 50</text>
<text x="575.5" y="302.1">±0°30'</text>
<text x="557.4" y="310.6">120 UP TO 400</text>
<text x="558.2" y="306.3">50 UP TO 120</text>
<text x="575.5" y="310.6">±0°10'</text>
<text x="575.5" y="306.4">±0°20'</text>
<text x="558.8" y="319.2">0.5 UP TO 3</text>
<text x="559.4" y="323.4">3 UP TO 6</text>
<text x="576.6" y="319.2">±0.1</text>
<text x="576.6" y="323.5">±0.1</text>
<text x="558.9" y="327.7">6 UP TO 30</text>
<text x="576.7" y="327.7">±0.2</text>
<text x="557.8" y="332">30 UP TO 120</text>
<text x="576.6" y="332">±0.3</text>
<text x="556.8" y="340.5">315 UP TO 1000</text>
<text x="557.3" y="336.3">120 UP TO 315</text>
<text x="576.6" y="336.3">±0.5</text>
<text x="576.6" y="340.5">±0.8</text>
<text x="556.2" y="344.7">1000 UP TO 2000</text>
<text x="576.6" y="344.7">±1.2</text>
<text x="558.9" y="349">OVER 2000</text>
<text x="577.6" y="349">±2</text>
<text x="467.2" y="383.8">#</text>
</g>
<g font-size="2.4">
<text x="7.7" y="382.7" transform="rotate(-90 7.7 382.7)">Uploading\2022-23\P23Y5\P23Y5B154232.dft</text>
<text x="7.7" y="409.8" transform="rotate(-90 7.7 409.8)">\\srv01102\ExDM</text>
</g>
<g font-size="2.1">
<text x="558.5" y="232.4">UNSPECIFIED TOL.(FAB)</text>
<text x="559.5" y="234.7">FOR ANGULAR IN mm.</text>
<text x="558.6" y="253.9">UNSPECIFIED TOL.(FAB)</text>
<text x="560.7" y="256.3">FOR LINEAR IN mm.</text>
<text x="558.7" y="292.3">UNSPECIFIED TOL.(M/C)</text>
<text x="559.6" y="294.7">FOR ANGULAR IN mm.</text>
<text x="558.7" y="313.7">UNSPECIFIED TOL.(M/C)</text>
<text x="560.6" y="316.1">FOR LINEAR IN mm.</text>
</g>
</svg>
